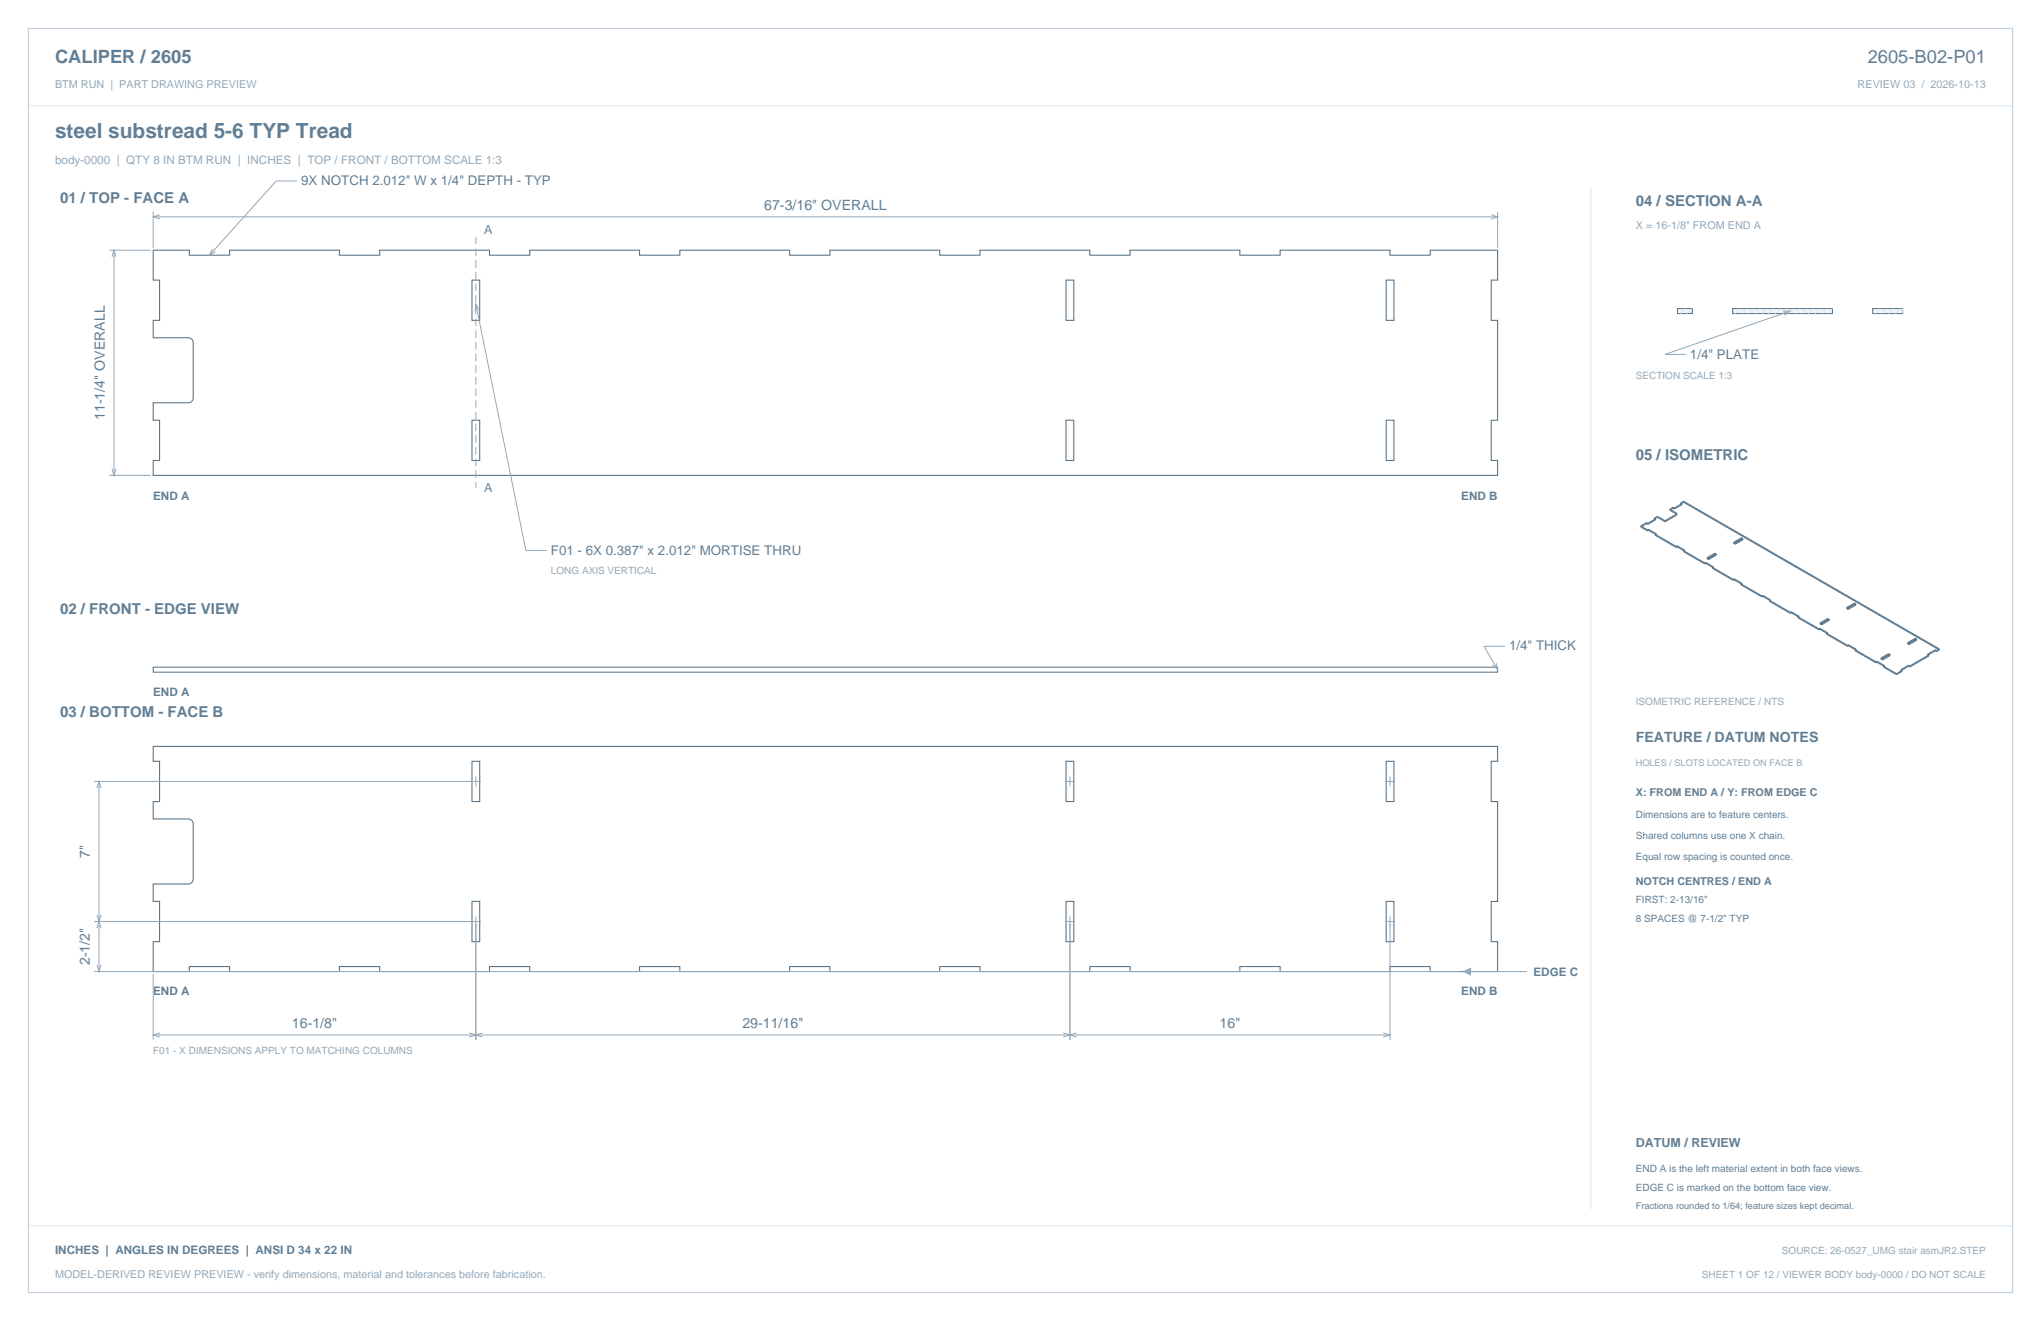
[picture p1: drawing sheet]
<svg xmlns="http://www.w3.org/2000/svg" width="864mm" height="559mm" viewBox="0 0 864 559" stroke-linecap="round" stroke-linejoin="round" font-family="sans-serif">
<path d="M12 12h839.6v534.8h-839.6z" fill="none" stroke="#b8cad8" stroke-width=".42"/>
<path d="M12 44.8h839.6M673.1 79.4v432.1" fill="none" stroke="#dbe5ed" stroke-width=".42"/>
<g fill="none" stroke="#536f85" stroke-width=".44">
<path d="M64.8 105.8h15.3v2.1h17.1v-2.1h46.4v2.1h17.1v-2.1h46.4v2.1h17.1v-2.1h46.4v2.1h17.1v-2.1h46.4v2.1h17.1v-2.1h46.4v2.1h17.1v-2.1h46.4v2.1h17.1v-2.1h46.4v2.1h17.1v-2.1h46.4v2.1h17.1v-2.1h28.5v12.7h-2.7v17h2.7v42.2h-2.7v17.1h2.7v6.3h-568.9v-6.3h2.7v-17.1h-2.7v-7.3h15.1l1.3-.7 .6-1.4v-23.4l-.4-1.1-.7-.7-1-.2h-14.9v-7.4h2.7v-17h-2.7zM199.7 118.5h3.3v17h-3.3zM451.1 118.5h3.2v17h-3.2zM586.5 118.5h3.3v17h-3.3zM199.7 177.7h3.3v17.1h-3.3zM451.1 177.7h3.2v17.1h-3.2zM586.5 177.7h3.3v17.1h-3.3zM64.8 315.7h568.9v6.3h-2.7v17.1h2.7v42.2h-2.7v17h2.7v12.7h-28.5v-2.1h-17.1v2.1h-46.4v-2.1h-17.1v2.1h-46.4v-2.1h-17.1v2.1h-46.4v-2.1h-17.1v2.1h-46.4v-2.1h-17.1v2.1h-46.4v-2.1h-17.1v2.1h-46.4v-2.1h-17.1v2.1h-46.4v-2.1h-17.1v2.1h-46.4v-2.1h-17.1v2.1h-15.3v-12.7h2.7v-17h-2.7v-7.4h15.1l1.3-.7 .6-1.4v-23.3l-.4-1.1-.7-.7-1-.3h-14.9v-7.3h2.7v-17.1h-2.7zM199.7 322h3.3v17.1h-3.3zM451.1 322h3.2v17.1h-3.2zM586.5 322h3.3v17.1h-3.3zM199.7 381.3h3.3v17h-3.3z"/>
<path d="M451.1 381.3h3.2v17h-3.2zM586.5 381.3h3.3v17h-3.3z"/>
</g>
<g fill="none" stroke="#93a8b9" stroke-width=".42">
<path d="M125.7 76.6h-8.8l-28.3 31.3M64.8 89.6v15.2M64.8 91.7h568.9M67.6 90.8l-2.8 .9 2.8 .9M630.9 90.8l2.8 .9-2.8 .9M633.7 89.6v15.2M46.1 105.8h17.7M47.4 108.7l.8-2.9 .9 2.9M48.2 105.8v95.3M89.9 105.3l-1.3 2.6 2.6-1.5M201.3 128.6l21.2 104.2h8.8M202.8 131.2l-1.5-2.6-.3 3"/>
<path d="M47.4 198.3l.8 2.8 .9-2.8M46.1 201.1h17.7M636.8 273.4h-8.9l5.8 9.9M633 280.4l.7 2.9-2.2-2M39.8 330.6h163.7M41 333.4l.9-2.8 .9 2.8M41.9 330.6v80.4M201.3 328.4v4.3M450.6 330.6h4.2M452.7 328.4v4.3M586.1 330.6h4.2M588.2 328.4v4.3"/>
<path d="M39.8 389.8h163.7M41 392.6l.9-2.8 .9 2.8M41 387l.9 2.8 .9-2.8M201.3 387.7v52.2M450.6 389.8h4.2M452.7 387.7v52.2M586.1 389.8h4.2M588.2 387.7v52.2M39.8 411h578.6M41 408.2l.9 2.8 .9-2.8M64.8 412v27.9M619.4 411h26.6"/>
<path d="M64.8 437.8h523.4M67.6 436.9l-2.8 .9 2.8 .9M198.5 436.9l2.8 .9-2.8 .9M204.2 436.9l-2.9 .9 2.9 .9M449.9 436.9l2.8 .9-2.8 .9M455.5 436.9l-2.8 .9 2.8 .9M585.3 436.9l2.9 .9-2.9 .9"/>
</g>
<path d="M201.3 100.2v106.2" fill="none" stroke="#93a8b9" stroke-width=".42" stroke-dasharray="3.2 1.8" stroke-linecap="butt"/>
<path d="M64.8 282.2h568.9v2.1h-568.9z" fill="none" stroke="#536f85" stroke-width=".42"/>
<path d="M619.4 411l2.8-1.4v2.8z" fill="#93a8b9" stroke="#93a8b9" stroke-width=".42"/>
<path d="M709.8 130.5h6.3v2.1h-6.3z" fill-rule="evenodd" fill="#f2f6f9" stroke="#536f85" stroke-width=".42"/>
<path d="M713 130.5l-2.2 2.1M715.8 130.5l-2.1 2.1" fill="none" stroke="#dbe5ed" stroke-width=".42"/>
<path d="M733.1 130.5h42.3v2.1h-42.3z" fill-rule="evenodd" fill="#f2f6f9" stroke="#536f85" stroke-width=".42"/>
<g fill="none" stroke="#dbe5ed" stroke-width=".42">
<path d="M736.3 130.5l-2.1 2.1M739.1 130.5l-2.1 2.1M741.9 130.5l-2.1 2.1M744.8 130.5l-2.2 2.1M747.6 130.5l-2.1 2.1M750.4 130.5l-2.1 2.1M753.2 130.5l-2.1 2.1M756.1 130.5l-2.2 2.1M758.9 130.5l-2.1 2.1M761.7 130.5l-2.1 2.1M764.5 130.5l-2.1 2.1M767.3 130.5l-2.1 2.1"/>
<path d="M770.2 130.5l-2.2 2.1M773 130.5l-2.1 2.1M775.4 130.5l-1.7 2.1"/>
</g>
<path d="M792.4 130.5h12.6v2.1h-12.6z" fill-rule="evenodd" fill="#f2f6f9" stroke="#536f85" stroke-width=".42"/>
<path d="M795.6 130.5l-2.2 2.1M798.4 130.5l-2.1 2.1M801.2 130.5l-2.1 2.1M804 130.5l-2.1 2.1M805 130.5l-.3 2.1M12 518.6h839.6" fill="none" stroke="#dbe5ed" stroke-width=".42"/>
<path d="M754.5 131.7l2.9-.1-2.4 1.7M757.4 131.6l-52.9 18.3h8.8" fill="none" stroke="#93a8b9" stroke-width=".42"/>
<g fill="none" stroke="#536f85" stroke-width=".42">
<path d="M699.9 219.2l.5 .3M699.9 219.7l.5 .3M699.9 219.2v.5M700.4 220l-3.2 1.8M700.4 219.5l-3.2 1.9M700.4 219.5v.5M701.3 218.4v.5M701.3 218.9l-1.4 .8M701.3 218.4l-1.4 .8M701.3 218.4l2.8 1.6M701.3 218.9l2.8 1.6M706.5 215.9l2.9 1.6"/>
<path d="M706.5 215.4v.5M706.5 215.4l2.9 1.6M707.9 215l-1.4 .9M707.9 215l.6 .3M707.9 214.6v.4M707.9 214.6l.6 .3M707.9 214.6l-1.4 .8M708.5 214.9v.4M709.4 217v.5M709.4 217.5v.4M709.4 217v.9M709.4 217.5l-4.5 2.5"/>
<path d="M709.4 217.9l-4.5 2.6M711.2 212.7l.5 .3M711.2 212.7v.5M711.2 213.2l.5 .3M711.7 213.5l-3.2 1.8M711.7 213l-3.2 1.9M711.7 213v.5M712.4 212.5l108.2 62.4M712.4 212.5l-1.2 .7M712.4 212l-1.2 .7M712.4 212v.5M712.4 212l108.2 62.5"/>
<path d="M694.3 222.5v.4M694.3 222.5l2.9 1.7M694.3 222.9l2.9 1.7M696.7 221.6l-2.4 1.3M696.7 221.1l.5 .3M696.7 221.1l-2.4 1.4M696.7 221.6l.5 .2M696.7 221.1v.5M697.2 224.2v.4M697.2 221.4v.4M697.6 223.9l3.2 1.9M697.6 224.4l11.7 6.7"/>
<path d="M697.6 223.9l-.4 .3M697.6 224.4l-.4 .2M697.6 223.9v.5M700.4 226.5l8.9 5.1M700.8 225.8v.5l-.4 .2M700.8 225.8l-.4 .2v.5M704.1 220.5h.8M704.1 220h.8M704.1 220v.5M704.9 220v.5M709.3 231.1v.5M709.7 230.9l3.2 1.9"/>
<path d="M709.7 230.9l-.4 .2M709.7 231.4l11.6 6.7M709.7 230.9v.5M709.7 231.4l-.4 .2M712.5 233.5l8.8 5.1M712.9 232.8l-.4 .2v.5M712.9 232.8v.4l-.4 .3M721.3 238.1v.5M721.7 237.9l3.3 1.8M721.7 238.3l11.7 6.8M721.7 238.3l-.4 .3M721.7 237.9v.4"/>
<path d="M721.7 237.9l-.4 .2M722.3 235.9l.6 .4M722.3 236.4l.6 .3M722.3 235.9v.5M722.9 236.3v.4M725 239.7v.5l-.4 .2M725 239.7l-.4 .3v.4M725.6 234l.6 .4M725.6 234v.5M725.6 234.5l.6 .4M725.6 234.5l-3.3 1.9M725.6 234l-3.3 1.9"/>
<path d="M726.2 234.4l-3.3 1.9M726.2 234.4v.5M726.2 234.9l-3.3 1.8M733.6 229.9l.6 .3M733.6 229.4l.6 .3M733.6 229.4v.5M734.2 229.7v.5M736.8 227.5v.5M736.8 227.5l.7 .4M736.8 228l.7 .3M736.8 227.5l-3.2 1.9M736.8 228l-3.2 1.9"/>
<path d="M737.5 227.9l-3.3 1.8M737.5 228.3l-3.3 1.9M737.5 227.9v.4M724.6 240.4l8.8 5.1M733.4 245.1v.4M733.8 244.8l3.2 1.9M733.8 245.3l11.7 6.7M733.8 244.8l-.4 .3M733.8 245.3l-.4 .2M733.8 244.8v.5M736.6 247.4l8.9 5.1M737 246.7v.5l-.4 .2"/>
<path d="M737 246.7l-.4 .2v.5M745.5 252v.5M745.9 251.8l3.2 1.9M745.9 252.3l11.7 6.7M745.9 251.8v.5M745.9 251.8l-.4 .2M745.9 252.3l-.4 .2M748.7 254.4l8.9 5.1M749.1 253.7v.4l-.4 .3M749.1 253.7l-.4 .2v.5M757.6 259v.5M758 258.8l3.2 1.9"/>
<path d="M758 259.2l11.6 6.8M758 259.2l-.4 .3M758 258.8v.4M758 258.8l-.4 .2M781.4 257l.6 .3M781.4 257.5l.6 .3M781.4 257v.5M782 257.3v.5M784.6 255.1l.7 .4M784.6 255.1v.5M784.6 255.6l.7 .3M784.6 255.1l-3.2 1.9"/>
<path d="M784.6 255.6l-3.2 1.9M785.3 255.5v.4M785.3 255.9l-3.3 1.9M785.3 255.5l-3.3 1.8M760.8 261.4l8.8 5.1M761.2 260.7l-.4 .2v.5M761.2 260.7v.4l-.4 .3M769.6 266v.5M770 265.8l3.3 1.8M770 266.2l11.7 6.8M770 265.8v.4M770 266.2l-.4 .3"/>
<path d="M770 265.8l-.4 .2M770.1 263.5l.6 .4M770.1 264l.6 .3M770.1 263.5v.5M770.7 263.9v.4M772.9 268.3l8.8 5.1M773.3 267.6v.5l-.4 .2M773.3 267.6l-.4 .3v.4M773.4 262.1l.6 .3M773.4 261.6l-3.3 1.9M773.4 261.6l.6 .4M773.4 262.1l-3.3 1.9"/>
<path d="M773.4 261.6v.5M774 262l-3.3 1.9M774 262.4l-3.3 1.9M774 262v.4M781.7 273v.4M782.1 272.7l3.2 1.9M782.1 273.2l11.7 6.7M782.1 272.7v.5M782.1 272.7l-.4 .3M782.1 273.2l-.4 .2M784.9 275.3l8.9 5.1M785.3 274.6v.5l-.4 .2"/>
<path d="M785.3 274.6l-.4 .2v.5M793.8 279.9v.5M794.2 279.7l3.2 1.9M794.2 279.7l-.4 .2M794.2 279.7v.5M795.9 278.4v.4M795.9 278.4l.6 .3M795.9 278.8l.6 .4M796.5 278.7v.5M799.1 277l-3.2 1.8M799.1 277l.6 .3M799.1 276.5v.5"/>
<path d="M799.1 276.5l.6 .4M799.1 276.5l-3.2 1.9M799.7 277.3l-3.2 1.9M799.7 276.9l-3.2 1.8M799.7 276.9v.4M807.2 271.9l.6 .3M807.2 272.3l.6 .4M807.2 271.9v.4M807.8 272.2v.5M810.4 270.5l-3.2 1.8M810.4 270v.5M810.4 270l.6 .4"/>
<path d="M810.4 270.5l.6 .3M810.4 270l-3.2 1.9M811 270.8l-3.2 1.9M811 270.4v.4M811 270.4l-3.2 1.8M815.6 276.7l.5 .3M815.6 277.2l.5 .3M815.6 276.7v.5M816.1 277l-8 4.7M816.1 277v.5M816.1 277.5l-8 4.6M818.9 275.3l-3.3 1.9"/>
<path d="M818.9 274.9l.5 .3M818.9 274.9l-3.3 1.8M818.9 275.3l.5 .3M818.9 274.9v.4M819.4 275.2v.4M820.6 274.9l-1.2 .7M820.6 274.5v.4M820.6 274.5l-1.2 .7M794.2 280.2l-.4 .2M794.2 280.2l8.2 4.7M797 282.3l5.4 3.1M797.4 281.6l-.4 .2v.5"/>
<path d="M797.4 281.6v.4l-.4 .3M802.4 284.9v.5M804.3 283.3l.6 .2M804.3 283.7l.6 .3M804.3 283.3v.4M804.9 283.5l-2.5 1.4M804.9 283.5v.5M804.9 284l-2.5 1.4M807.6 281.8l-3.3 1.9M807.6 281.8l.5 .3M807.6 281.4l-3.3 1.9M807.6 281.4v.4"/>
<path d="M807.6 281.4l.5 .3M808.1 281.7v.4"/>
</g>
<text font-size="8.8" fill="#617e94" x="23.3" y="58.2">steel substread 5-6 TYP Tread</text>
<g font-size="7.8" fill="#617e94">
<text x="23.3" y="26.8">CALIPER / 2605</text>
<text x="790.3" y="26.8">2605-B02-P01</text>
</g>
<g font-size="6.3" fill="#617e94">
<text x="25.4" y="86.1">01 / TOP - FACE A</text>
<text x="692.1" y="87.1">04 / SECTION A-A</text>
<text x="692.1" y="194.4">05 / ISOMETRIC</text>
<text x="25.4" y="259.6">02 / FRONT - EDGE VIEW</text>
<text x="25.4" y="303.4">03 / BOTTOM - FACE B</text>
</g>
<g font-size="6" fill="#617e94">
<text x="323.4" y="88.9">67-3/16&quot; OVERALL</text>
<text x="44.4" y="177.7" transform="rotate(-90 44.4 177.7)">11-1/4&quot; OVERALL</text>
<text x="692.1" y="314">FEATURE / DATUM NOTES</text>
<text x="38" y="362.9" transform="rotate(-90 38 362.9)">7&quot;</text>
<text x="38" y="408.3" transform="rotate(-90 38 408.3)">2-1/2&quot;</text>
<text x="123.5" y="435">16-1/8&quot;</text>
<text x="314.1" y="435">29-11/16&quot;</text>
<text x="516" y="435">16&quot;</text>
</g>
<g font-size="5.6" fill="#617e94">
<text x="127.4" y="78.3">9X NOTCH 2.012&quot; W x 1/4&quot; DEPTH - TYP</text>
<text x="715.1" y="151.7">1/4&quot; PLATE</text>
<text x="233.1" y="234.6">F01 - 6X 0.387&quot; x 2.012&quot; MORTISE THRU</text>
<text x="638.5" y="275.2">1/4&quot; THICK</text>
</g>
<g font-size="5.3" fill="#617e94">
<text x="204.9" y="99.1">A</text>
<text x="204.9" y="208.1">A</text>
<text x="692.1" y="485.1">DATUM / REVIEW</text>
</g>
<text font-size="4.9" fill="#93a8b9" x="23.3" y="69.5">body-0000 | QTY 8 IN BTM RUN | INCHES | TOP / FRONT / BOTTOM SCALE 1:3</text>
<g font-size="4.9" fill="#617e94">
<text x="64.8" y="211.3">END A</text>
<text x="618.3" y="211.3">END B</text>
<text x="64.8" y="294.2">END A</text>
<text x="648.8" y="412.8">EDGE C</text>
<text x="64.8" y="420.9">END A</text>
<text x="618.3" y="420.9">END B</text>
<text x="23.3" y="530.6">INCHES | ANGLES IN DEGREES | ANSI D 34 x 22 IN</text>
</g>
<g font-size="4.6" fill="#93a8b9">
<text x="23.3" y="37">BTM RUN | PART DRAWING PREVIEW</text>
<text x="786" y="37">REVIEW 03 / 2026-10-13</text>
<text x="692.1" y="97">X = 16-1/8&quot; FROM END A</text>
<text x="23.3" y="540.5">MODEL-DERIVED REVIEW PREVIEW - verify dimensions, material and tolerances before fabrication.</text>
</g>
<g font-size="4.6" fill="#617e94">
<text x="692.1" y="336.9">X: FROM END A / Y: FROM EDGE C</text>
<text x="692.1" y="374.3">NOTCH CENTRES / END A</text>
</g>
<g font-size="4.2" fill="#93a8b9">
<text x="692.1" y="160.5">SECTION SCALE 1:3</text>
<text x="233.1" y="242.7">LONG AXIS VERTICAL</text>
<text x="692.1" y="298.1">ISOMETRIC REFERENCE / NTS</text>
<text x="64.8" y="445.9">F01 - X DIMENSIONS APPLY TO MATCHING COLUMNS</text>
<text x="754" y="530.6">SOURCE: 26-0527_UMG stair asmJR2.STEP</text>
<text x="720.1" y="540.5">SHEET 1 OF 12 / VIEWER BODY body-0000 / DO NOT SCALE</text>
</g>
<g font-size="4.2" fill="#617e94">
<text x="692.1" y="346.1">Dimensions are to feature centers.</text>
<text x="692.1" y="354.9">Shared columns use one X chain.</text>
<text x="692.1" y="363.7">Equal row spacing is counted once.</text>
<text x="692.1" y="382.1">FIRST: 2-13/16&quot;</text>
<text x="692.1" y="389.8">8 SPACES @ 7-1/2&quot; TYP</text>
<text x="692.1" y="495.7">END A is the left material extent in both face views.</text>
<text x="692.1" y="503.8">EDGE C is marked on the bottom face view.</text>
</g>
<text font-size="3.9" fill="#93a8b9" x="692.1" y="323.8">HOLES / SLOTS LOCATED ON FACE B</text>
<text font-size="3.9" fill="#617e94" x="692.1" y="511.5">Fractions rounded to 1/64; feature sizes kept decimal.</text>
</svg>
